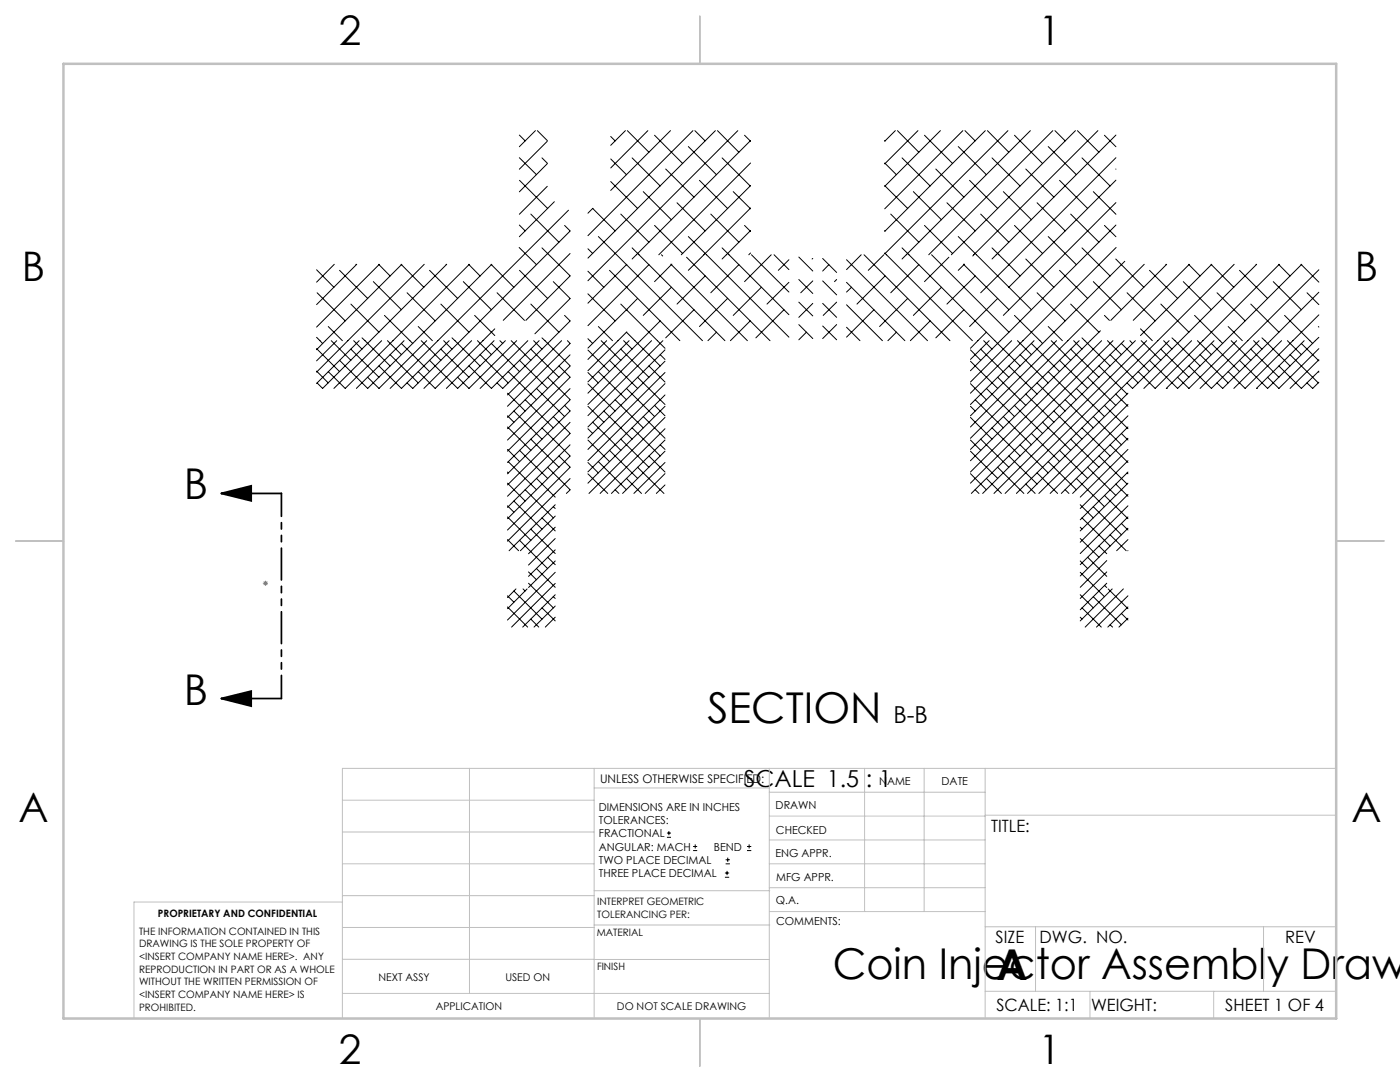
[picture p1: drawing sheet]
<svg xmlns="http://www.w3.org/2000/svg" width="279mm" height="216mm" viewBox="0 0 279 216" stroke-linecap="round" stroke-linejoin="round" font-family="sans-serif">
<g fill="none" stroke="#000" stroke-width=".2">
<path d="M103.6 27l1.2 1.1M103.6 31.5l3.5 3.4M103.7 36l5.6 5.6M106.9 26.1l-3.3 3.2M107.2 26.1l2 1.9M108.2 31.5l1 1.1M109.2 28.2l-5.6 5.6M109.2 32.7l-5.6 5.6M109.2 37.2l-5.6 5.6M121.9 36.2l5.3 5.4M121.9 31.7l3.1 3.2M121.9 27.2l.9 .9"/>
<path d="M124.8 26.1l-2.9 2.9M125.2 26.1l4.3 4.3M126.2 31.5l5.6 5.6M128.4 38.2l5.6 5.7M129.3 26.1l-7.4 7.4M130.6 27l5.6 5.6M132.9 33.7l5.6 5.6M133.8 26.1l-11.9 11.9M137.4 29.2l5.6 5.7M138.3 26.1l-21 20.9M138.7 26.1l2 2M139.6 36l5.6 5.6"/>
<path d="M142.8 26.1l-25.5 25.4M143.2 26.1l4.3 4.3M144.1 31.5l5.6 5.6M146.3 38.2l3.5 3.5M147.2 26.1l-29.9 29.9M148.6 27l1.2 1.2M149.8 28l-23.6 23.7M149.8 32.5l-18.3 18.3M149.8 37l-13.8 13.8M176.6 37l4.6 4.6M176.6 32.5l2.3 2.4M176.6 28v.1"/>
<path d="M178.7 26.1l-2.1 2.1M179.1 26.1l4.3 4.3M180 31.5l5.6 5.6M182.3 38.2l5.6 5.7M183.2 26.1l-6.6 6.6M184.5 27l5.6 5.6M186.8 33.7l5.6 5.6M187.7 26.1l-11.1 11.1M191.2 29.2l5.6 5.7M192.2 26.1l-15.6 15.6M192.6 26.1l2 2M193.5 36l5.6 5.6"/>
<path d="M196.6 26.1l-20 20.1M197.1 26.1l4.2 4.3M198 31.5l5.6 5.6M200.2 38.2l5.6 5.7M201.2 26.1l-24.6 24.6M202.5 27l5.6 5.6M204.7 33.7l5.6 5.6M205.6 26.1l-25.6 25.6M209.2 29.2l5.6 5.7M210.1 26.1l-24.8 24.7M210.5 26.1l2.1 2M211.5 36l5.6 5.6"/>
<path d="M214.6 26.1l-24.7 24.7M215 26.1l4.3 4.3M215.9 31.5l5.6 5.6M218.2 38.2l4.5 4.6M219.1 26.1l-25 25M220.4 27l2.3 2.3M222.7 33.7v.1M222.7 27l-24.7 24.7M222.7 31.5l-27 26.9M222.7 35.9l-21.4 21.5M63.2 53.8l3.4 3.5M63.3 58.4l5.6 5.6"/>
<path d="M66.7 52.7l-3.5 3.6M67.8 53.9l5.6 5.6M71 52.7l.1 .1M71.2 52.7l-8 8.1M74.5 56.2l5.6 5.6M75.6 52.7l2.3 2.4M75.7 52.7l-12.5 12.6M80 52.7l4.6 4.6M80.2 52.7l-17 17.1M81.2 58.4l5.7 5.6M84.7 52.7l-21.5 21.6M85.7 53.9l5.6 5.6"/>
<path d="M89 52.7l.1 .1M89.1 52.7l-24.7 24.8-1.1-1.1M92.5 56.2l5.6 5.6M93.5 52.7l2.3 2.4M93.7 52.7l-24.8 24.8-3.4-3.3M98 52.7l4.6 4.6M98.1 52.7l-24.7 24.8-5.6-5.6M99.2 58.4l5.5 5.5M103.6 49.4l3.5 3.4M103.6 44.9l1.2 1.2M103.7 53.9l5.6 5.6M105.9 42.7l5.6 5.6"/>
<path d="M108.2 49.5l5.6 5.5M110.4 56.2l3.4 3.4-7 7M110.6 40.3l-7 6.9M112.7 45l1.1 1.1M113.5 41.9l-35.6 35.6M113.8 46.1l-31.4 31.4-1.2-1.1M113.8 50.6l-13.4 13.3M113.8 55.1l-8.8 8.8M117.3 58.6l5.5 5.4M117.3 54.1l3.2 3.2M117.3 49.6l1 1M118.3 41.6l4.5 4.5"/>
<path d="M118.3 41.6l-1 .9M119.4 47.2l5.6 5.6M121.6 53.9l14.1 14.1M123.9 42.7l5.6 5.6M125.1 52.7l-7.8 7.8M125.1 52.9l15.1 15.1M126.2 49.5l18.5 18.5M127.2 59.5l-9.9 10M129.5 52.8l-12.2 12.2M130.6 45l5.6 5.6M132 50.8l.3 .3M133.9 52.7l15.3 15.3"/>
<path d="M134 57.3l-5.6 5.6M134.1 52.7l-3.5 3.5M135.1 40.5l5.6 5.6M137 51.3l16.7 16.7M137.4 47.2l20 20.1M140.7 55.1l-5.6 5.6M141.9 42.7l5.6 5.6M144.1 49.5l13.3 13.3M145.2 59.5l-5.6 5.7M147.5 52.8l-5.6 5.6M148.6 45l1.2 1.2M149.8 41.5l-12.4 12.4"/>
<path d="M149.8 46l-5.7 5.7M149.8 50.5l-.4 .3M150 50.8l7.4 7.5M151.9 57.3l-5.6 5.6M153.9 50.8l-5.3 5.4M154.5 50.8l2.9 3M157.4 51.8l-2.1 2.1M157.4 56.3l-4.3 4.4M159.4 55.8l2.8 2.8M159.4 51.3l2.8 2.8M162.2 56.1l-2.4 2.3M162.2 51.6l-.1 .1"/>
<path d="M164.2 51.6l2.8 2.8M164.2 56.1l2.8 2.7M165.4 52.8l-1.2 1.3M167 55.8l-.5 .4M168.9 56.3l11.7 11.7M168.9 51.8l16.2 16.2M169.9 57.3l-1 1M171.9 50.8l-3 3M172.4 50.8l17.2 17.2M176.4 50.8l-3.1 3.1M176.6 50.5l17.5 17.5M176.6 46v.1"/>
<path d="M176.6 55.1l-5.6 5.6M177.8 42.7l5.6 5.6M180 49.5l23.6 23.5M181.2 59.5l-5.7 5.7M183.4 52.8l-5.6 5.6M184.5 45l5.6 5.6M185.9 50.8l15.4 15.5M187.9 57.3l-5.6 5.6M189 40.5l5.6 5.6M189.4 51.3l-4.9 4.9M191.2 47.2l14.6 14.6M192.3 52.7l9 9"/>
<path d="M192.5 52.7l-1.3 1.2M194.6 55.1l-5.6 5.6M195.7 42.7l5.6 5.6M198 49.5l5.6 5.6M199.1 59.5l-5.6 5.7M202.5 45l5.6 5.6M204.7 51.7l5.6 5.6M207 58.4l5.6 5.6M207 40.5l5.6 5.6M209.2 47.2l5.6 5.6M211.5 53.9l5.6 5.6M213.7 42.7l5.6 5.6"/>
<path d="M215.9 49.5l5.6 5.6M218.2 56.2l5.6 5.6M220.4 45l2.3 2.2M222.7 51.7l5.6 5.6M222.7 40.4l-22.5 22.5M222.7 44.9l-29 29.1M222.7 49.4l-29 29.1M224.5 52.1l-30.8 30.9M224.9 58.4l5.6 5.6M228.4 52.7l-34.7 34.8M229.4 53.9l5.6 5.6M232.7 52.7l.1 .1"/>
<path d="M232.8 52.7l-11.1 11.2M236.1 56.2l5.7 5.6M237.2 52.7l2.3 2.4M237.3 52.7l-11.1 11.2M241.7 52.7l4.5 4.6M241.8 52.7l-14.2 14.3M242.9 58.4l5.6 5.6M246.3 52.7l-45.7 45.8M247.4 53.9l5.6 5.6M250.7 52.7l.1 .1M250.8 52.7l-24.8 24.8-1.1-1.1M254.1 56.2l5.6 5.6"/>
<path d="M255.2 52.7l2.3 2.4M255.3 52.7l-24.8 24.8-3.3-3.3M259.6 52.7l3.6 3.6M259.8 52.7l-24.8 24.8-5.6-5.6M260.8 58.4l2.4 2.4M263.2 53.8l-23.7 23.7M263.2 58.3l-19.2 19.2-1.1-1.1M63.2 67.3l1.2 1.2M63.2 74l2.3 2.4M63.2 69.6l4.6 4.6M65.5 65.2l2.8 2.8M66.1 68l3.9 3.9"/>
<path d="M67.2 68l-4 4M70 69.7l5.6 5.6M70 60.7l5.6 5.6M70.6 68l1.6 1.7M71.7 68l-8.5 8.5M72.2 67.4l5.7 5.6M76.2 68l-9.6 9.5M76.7 62.9l5.7 5.6M77.3 68l2.8 2.8M77.9 70.8l5.6 5.6M80.1 68.5l5.6 5.7M80.6 68l-9.5 9.5"/>
<path d="M83.5 65.2l2.8 2.8M84.1 68l3.9 3.9M85.2 68l-9.6 9.5-2.2-2.2M88 69.7l5.6 5.6M88 60.7l5.6 5.6M88.5 68l1.7 1.7M89.6 68l-9.5 9.5-4.5-4.5M90.2 67.4l5.6 5.6M94.1 68l-9.5 9.5M94.7 62.9l4 4.1M95.3 68l2.8 2.8M95.8 70.8l5.6 5.6"/>
<path d="M98.1 68.5l5.6 5.7M98.6 68l-9.5 9.5M98.7 65.6l-11.8 11.9-3.4-3.3M99.8 68l.5 .5M100.9 68l-9.6 9.5-5.6-5.6M101.3 78.5l3.5 3.5M101.4 74.2l5.7 5.6M102 68l3.9 3.9M103.1 68l-9.5 9.5-2.3-2.2M103.7 71.9l5.6 5.6M104.8 79.8l5.6 5.6M105.3 68l-9.5 9.5"/>
<path d="M105.9 60.7l5.6 5.6M105.9 69.7l5.6 5.6M106.5 68l1.7 1.7M107.1 77.5l5.6 5.6M107.6 68l-9.5 9.5-4.5-4.5M108.2 67.4l5.6 5.6M109.3 75.3l4.5 4.4M111.5 73l2.3 2.2M112.1 68l-10.8 10.8M112.7 62.9l1.1 1.1M113.2 68l.6 .5M113.8 68.5l-12.5 12.6"/>
<path d="M113.8 73.1l-12.5 12.4M113.8 64.1l-13.5 13.4-1.1-1.1M113.8 70.8l-12.5 12.5M113.8 75.3l-12.5 12.5M113.8 77.5l-12.5 12.5M113.8 79.8l-12.5 12.5M117.3 67.6l1 .9M117.3 76.6l5.5 5.4M117.3 74.3l2.1 2.1M117.3 69.9l4.3 4.3M119.4 65.2l2.8 2.8M119.4 74.2l5.6 5.6"/>
<path d="M120 68l3.9 3.9M121.1 68l-3.8 3.7M121.6 71.9l5.6 5.6M122.8 79.8l5.6 5.6M123.9 69.7l5.6 5.6M123.9 60.7l8.8 8.8M124.5 68l1.7 1.7M125 77.5l5.6 5.6M125.1 66.2l-7.8 7.8M125.1 66.4l6.7 6.6M125.6 68l-8.3 8.2M127.2 75.3l5.5 5.4"/>
<path d="M129.5 73l3.2 3.2M130 68l-12.7 12.7M131.8 64l-14.5 14.5M131.8 70.8l.9 .9M132.3 68l-15 14.9M132.7 72.1l-15.4 15.3M132.7 76.6l-15.4 15.3M132.7 69.8l-15.4 15.4M132.7 74.3l-15.4 15.4M132.7 78.8l-15.4 15.4M138.5 61.8l-5.6 5.6M143 66.3l-1.7 1.7"/>
<path d="M149.7 64l-3.9 4M156.5 61.8l-5.7 5.6M159.4 64.8l2.8 2.8M159.4 60.3l2.8 2.7M160.9 66.3l-1.5 1.5M162.2 60.5l-2.8 2.8M164.2 60.5l2.8 2.8M164.2 65.1l2.8 2.7M167 64.8l-2.8 2.8M167 60.3l-2.7 2.6M168.9 65.3l2.7 2.7M168.9 60.8l7.2 7.2"/>
<path d="M174.4 61.8l-5.5 5.5M178.9 66.3l-1.7 1.7M185.6 64l-3.9 4M192.4 61.8l-5.6 5.6M193.7 76.6l3.1 3.2M193.7 72.1l5.4 5.4M193.7 69.8l2 2.1M194.6 79.8l5.6 5.6M195.7 69.7l5.6 5.6M196.3 68l1.7 1.7M196.8 66.3l-3.1 3.2M196.8 77.5l5.7 5.6"/>
<path d="M197.4 68l-3.7 3.7M199.1 75.3l5.6 5.6M201.3 73l5.7 5.6M201.9 68l-8.2 8.2M202.5 62.9l5.6 5.6M203.1 68l2.7 2.8M203.6 70.8l5.6 5.6M204.7 78.6l5.6 5.6M205.8 68.5l5.7 5.7M206.4 68l-12.7 12.7M207 76.4l5.6 5.6M209.2 65.2l2.8 2.8"/>
<path d="M209.2 74.2l5.6 5.6M209.8 68l3.9 3.9M210.9 68l-17.2 17.2M211.5 71.9l5.6 5.6M212.6 79.8l5.6 5.6M213.7 60.7l5.6 5.6M213.7 69.7l5.6 5.6M214.3 68l1.6 1.7M214.8 77.5l5.6 5.6M215.4 68l-21.7 21.7M215.9 67.4l5.6 5.6M217.1 75.3l5.6 5.6"/>
<path d="M219.3 73l5.6 5.6M219.6 66l-25.9 25.9M219.9 68l-26.2 26.2M220.4 62.9l1 1M221 68l2.8 2.8M221.5 70.8l5.7 5.6M222.1 68l-28.4 28.4M222.7 78.6l2.4 2.5M223.8 68.5l5.6 5.7M224.3 68l-30.4 30.5M225.1 78.5l-20 20M225.5 68l.5 .5"/>
<path d="M226.6 68l-30.5 30.5M227.6 65.6l2.4 2.4M227.8 68l3.9 3.9M228.8 68l-30.4 30.5M231.7 69.7l5.6 5.6M231.7 60.7l5.6 5.6M232.2 68l1.7 1.7M232.8 77.5h.1M233.3 68l-30.5 30.5M233.9 67.4l5.6 5.6M237.8 68l-9.5 9.5M238.4 62.9l5.6 5.6"/>
<path d="M239 68l2.8 2.8M239.5 70.8l5.6 5.6M241.8 68.5l5.6 5.7M242.3 68l-9.5 9.5M245.1 65.2l2.8 2.8M245.7 68l3.9 3.9M246.8 68l-9.5 9.5-2.3-2.2M249.6 69.7l5.6 5.6M249.6 60.7l5.6 5.6M250.2 68l1.6 1.7M250.8 77.5h.1M251.3 68l-9.5 9.5-4.5-4.5"/>
<path d="M251.8 67.4l5.7 5.6M255.2 73l4.5 4.5 3.5-3.5M255.8 68l-9.6 9.5M256.4 62.9l5.6 5.6M256.9 68l2.8 2.8M257.5 70.8l5.6 5.6M259.7 68.5l3.5 3.5M260.3 68l-9.5 9.5M263.1 65.2l.1 .1M263.1 74.2l.1 .1M263.2 62.8l-14.7 14.7-3.4-3.3M263.2 67.3l-10.2 10.2-5.6-5.6"/>
<path d="M263.2 69.6l-8 7.9-2.2-2.2M263.2 71.8l-5.7 5.7M263.2 76.3l-1.2 1.2-1.2-1.1M101.3 83l1.3 1.2M101.3 96.4l3.5 3.6M101.3 94.2l.1 .2M101.3 89.7l2.4 2.4M101.3 85.2l4.6 4.7M101.4 92.1l5.7 5.6M102.6 100l5.6 5.6M102.6 82l5.6 5.6M103.7 89.9l5.6 5.6"/>
<path d="M104.8 97.7l5.6 5.6M105.9 87.6l5.6 5.6M107.1 95.5l3.7 3.7M108.2 85.4l5.6 5.6-12.5 12.5M109.3 93.2l4.5 4.6-.8 .7M110.4 83.1l3.4 3.4M111.5 91l2.3 2.2M112.7 80.9l1.1 1.1M113.8 82l-12.5 12.5M113.8 86.5l-12.5 12.5M113.8 95.5l-12.5 12.5M113.8 84.3l-12.5 12.5"/>
<path d="M113.8 88.8l-12.5 12.4M113.8 93.2l-12.5 12.6M117.3 92.3l2.1 2.1M117.3 81.1l3.2 3.1M117.3 94.5l4 4M117.3 87.8l4.3 4.3M117.3 85.5l1 1M118.3 84.2l5.6 5.7M119.4 92.1l5.6 5.6M120.5 82l5.7 5.6M121.6 89.9l5.6 5.6M122.8 97.7l.7 .8"/>
<path d="M123.9 87.6l5.6 5.6M125 95.5l3 3M126.2 85.4l5.6 5.6M127.2 93.2l5.3 5.3M128.4 83.1l4.3 4.4M129.5 91l3.2 3.2M130.6 80.9l2.1 2.1M131.8 88.8l.9 .9M132.7 81.1l-15.4 15.3M132.7 85.5l-12.9 13M132.7 94.5l-3.9 4M132.7 83.3l-15.2 15.2"/>
<path d="M132.7 87.8l-10.7 10.7M132.7 90l-8.5 8.5M132.7 92.3l-6.2 6.2M132.7 96.8l-1.7 1.7M193.7 94.5l3.1 3.2M193.7 90l5.4 5.5M193.7 87.8l2 2.1M193.7 83.3l4.3 4.3M193.7 81.1l.9 .9M194.6 97.7l.8 .8M195.7 87.6l5.6 5.6M196.8 95.5l3 3"/>
<path d="M198 85.4l5.6 5.6M199.1 93.2l5.2 5.3M200.2 83.1l5.6 5.7M201.3 91l5.7 5.6M202.5 80.9l5.6 5.6M203.6 88.8l5.6 5.6M204.7 96.6l1.9 1.9M205.8 86.5l5.7 5.6M207 94.4l4.1 4.1M208.1 84.2l5.6 5.7M209.2 92.1l5.6 5.6M210.3 82l5.6 5.6"/>
<path d="M211.5 89.9l5.6 5.6M212.6 97.7l.7 .8M213.7 87.6l5.6 5.6M214.8 95.5l5.6 5.6M215.9 85.4l5.6 5.6M217.1 93.2l5.6 5.6M218.2 83.1l5.6 5.7M219.3 91l5.6 5.6M220.4 98.8l4.7 4.7M220.4 80.9l4.7 4.6M221.5 88.8l3.6 3.5M222.7 96.6l2.4 2.4"/>
<path d="M223.8 86.5l1.3 1.3M224.9 94.4l.2 .1M225.1 83l-15.5 15.5M225.1 87.5l-11 11M225.1 91.9l-9.5 9.6M225.1 96.4l-9.5 9.5M225.1 80.7l-17.8 17.8M225.1 85.2l-13.3 13.3M225.1 89.7l-9.5 9.5M225.1 94.2l-9.5 9.5M225.1 98.7l-9.5 9.5M101.3 118.9l1.3 1.3"/>
<path d="M101.3 107.7l2.2 2.2M101.3 103.2l4.6 4.6M101.3 100.9l1.3 1.3M102.6 117.9l5.6 5.6M103 117.5l-1.7 1.7M103.7 107.8l5.6 5.7M104.4 117.5l.4 .4M105.2 117.5l-3.9 4M105.5 116.4l4.9 4.9M105.5 114.1l1.6 1.6M105.9 105.6l4.9 4.9M107.1 113.5l3.7 3.7"/>
<path d="M108.2 103.3l2.6 2.6M109.3 111.2l1.5 1.5M110.4 119.1l.4 .3M110.4 101.1l.4 .4M110.8 100.7l-9.2 9.2M110.8 103l-6.9 6.9M110.8 105.2l-5.3 5.3M110.8 107.5l-5.3 5.2M110.8 109.7l-5.3 5.3M110.8 111.9l-5.3 5.3M110.8 114.2l-9.5 9.5M110.8 116.4l-8.7 8.7"/>
<path d="M110.8 118.7l-6.5 6.4M215.6 118.7l2.6 2.6M215.6 114.2l4.8 4.9M215.6 111.9l1.5 1.6M215.6 107.5l3.7 3.7M215.6 105.2l.3 .4M215.6 100.7l2.6 2.6M215.9 103.3l5.6 5.6M217.1 111.2l3.8 3.8M218.2 119.1l5.6 5.6M218.2 101.1l5.6 5.6M219.3 108.9l1.6 1.6"/>
<path d="M220.4 116.8l.5 .4M220.9 111.9l-5.3 5.3M220.9 114.1l-5.3 5.3M220.9 116.4l-5.3 5.3M221.2 117.5l3.9 4M221.5 106.7l3.3 3.2M222 117.5l-6.4 6.4M223.8 104.5l1.3 1.3M224.2 117.5l-7.6 7.6M225.1 109.9h.1M225.1 100.9l-9.5 9.6M225.1 103.2l-9.5 9.5"/>
<path d="M225.1 105.4l-9.5 9.5M225.1 107.7l-2.3 2.2M225.1 118.9l-6.3 6.2M101.3 121.1l4 4M105.9 123.5l1.6 1.6M108.2 121.3l2.6 2.6M110.8 120.9l-4.2 4.2M110.8 123.2l-2 1.9M215.6 123.2l.3 .3M215.9 121.3l3.9 3.8M221.5 124.7l.5 .4M223.8 122.4l1.3 1.3"/>
<path d="M225.1 121.1l-4 4M225.1 123.4l-1.8 1.7M133.1 167.1h.8M133.1 166.2h.8M133.5 165.8v.9M138.3 169.7h.8M138.3 168.9h.8M138.7 168.5v.8M144.7 175h.8M144.7 174.2h.8M144.8 172.4h.9M144.8 171.6h.9"/>
<path d="M145.1 173.8v.8M145.2 171.1v.9M149.1 169.7h.8M149.1 168.9h.8M149.5 168.5v.8"/>
</g>
<path d="M44.1 98.5l6-1.6v3zM44.1 98.5h12.1M44.1 139.4l6-1.5v3zM44.1 139.4h12.1" fill="none" stroke="#000" stroke-width=".35"/>
<path d="M52.5 116.4h1M52.6 116l.7 .7M53 115.9v1M53.3 116l-.7 .7" fill="none" stroke="#808080" stroke-width=".2"/>
<path d="M56.2 98.4v41" fill="none" stroke="#000" stroke-width=".35" stroke-dasharray="6.3 1.3 1.3 1.3 1.3 1.3" stroke-dashoffset="1.8"/>
<g fill="none" stroke="#c0c0c0" stroke-width=".2">
<path d="M68.3 159.7h50.3M93.7 153.3v44.9M118.6 153.3v49.9M118.6 157.2h34.9M153.5 153.3v49.9M153.5 158.1h43.1M172.5 153.3v28.6M184.4 153.3v28.6M196.6 153.3v49.9M266.7 153.3h-198.4v49.9M68.3 178.7h50.3M68.3 172.4h50.3"/>
<path d="M68.3 166h50.3M68.3 180h-41.6v23.2M118.6 177.7h35M153.5 167.6h43.1M153.5 162.8h43.1M153.5 172.4h43.1M153.5 177.1h43.1M196.6 162.7h70.1M68.3 198.2h85.2M68.3 191.4l85.2 .1M68.3 185.1h50.3M118.6 184.6h35"/>
<path d="M153.6 181.9h43M196.6 197.8h70.1M196.6 184.9h70.1M206.7 184.9v12.9M217.5 197.8v5.4M242.2 197.8v5.4M252.2 184.9v12.9"/>
</g>
<path d="M139.7 3.2v9.5M3.1 107.9h9.6M266.7 107.9h9.5M139.7 203.2v9.6" fill="none" stroke="#c0c0c0" stroke-width=".25"/>
<path d="M12.7 12.7h254v190.5h-254z" fill="none" stroke="#c0c0c0" stroke-width=".5"/>
<path d="M44.1 98.5l6-1.6v3zM44.1 139.4l6-1.5v3z" fill="#000"/>
<g font-size="8.5">
<text x="36.7" y="99.6">B</text>
<text x="36.7" y="140.6">B</text>
<text x="141.2" y="144.3">SECTION</text>
<text x="166.2" y="195.4">Coin Injector Assembly Draw</text>
<text x="198.9" y="195.5">A</text>
</g>
<g font-size="8.1">
<text x="67.6" y="8.9">2</text>
<text x="207.3" y="8.9">1</text>
<text x="4.4" y="56.2">B</text>
<text x="270.4" y="56.2">B</text>
<text x="3.7" y="164.1">A</text>
<text x="269.7" y="164.1">A</text>
<text x="67.6" y="212.4">2</text>
<text x="207.3" y="212.4">1</text>
</g>
<g font-size="4.7">
<text x="178.3" y="144.3">B-B</text>
<text x="148.4" y="157">SCALE 1.5 : 1</text>
</g>
<g font-size="3.4">
<text x="197.8" y="166">TITLE:</text>
<text x="198.7" y="188.1">SIZE</text>
<text x="207.5" y="188.1">DWG. NO.</text>
<text x="256.5" y="188.2">REV</text>
<text x="198.8" y="201.7">SCALE: 1:1</text>
<text x="217.7" y="201.8">WEIGHT:</text>
<text x="244.5" y="201.7">SHEET 1 OF 4</text>
</g>
<text font-size="2.4" x="119.8" y="156.2">UNLESS OTHERWISE SPECIFIED:</text>
<g font-size="2.2">
<text x="119.5" y="161.8">DIMENSIONS ARE IN INCHES</text>
<text x="154.8" y="161.4">DRAWN</text>
<text x="175.4" y="156.6">NAME</text>
<text x="187.9" y="156.7">DATE</text>
<text x="119.5" y="164.4">TOLERANCES:</text>
<text x="119.5" y="167.1">FRACTIONAL</text>
<text x="154.9" y="166.3">CHECKED</text>
<text x="119.5" y="169.7">ANGULAR: MACH</text>
<text x="119.5" y="172.4">TWO PLACE DECIMAL</text>
<text x="142.5" y="169.7">BEND</text>
<text x="154.8" y="171">ENG APPR.</text>
<text x="119.5" y="175">THREE PLACE DECIMAL</text>
<text x="154.9" y="175.7">MFG APPR.</text>
<text x="154.9" y="180.4">Q.A.</text>
<text x="154.9" y="184.6">COMMENTS:</text>
</g>
<g font-size="2.1">
<text x="75.5" y="195.7">NEXT ASSY</text>
<text x="100.9" y="195.7">USED ON</text>
<text x="86.9" y="201.5">APPLICATION</text>
<text x="123.1" y="201.6">DO NOT SCALE DRAWING</text>
</g>
<g font-size="2">
<text x="31.5" y="182.9">PROPRIETARY AND CONFIDENTIAL</text>
<text x="119.2" y="180.6">INTERPRET GEOMETRIC</text>
<text x="119.2" y="183.1">TOLERANCING PER:</text>
<text x="27.8" y="186.5">THE INFORMATION CONTAINED IN THIS</text>
<text x="27.8" y="189">DRAWING IS THE SOLE PROPERTY OF</text>
<text x="27.8" y="191.6">&lt;INSERT COMPANY NAME HERE&gt;. ANY</text>
<text x="119.1" y="186.7">MATERIAL</text>
<text x="27.8" y="194.1">REPRODUCTION IN PART OR AS A WHOLE</text>
<text x="27.8" y="196.6">WITHOUT THE WRITTEN PERMISSION OF</text>
<text x="119.1" y="193.5">FINISH</text>
<text x="27.8" y="199.1">&lt;INSERT COMPANY NAME HERE&gt; IS</text>
<text x="27.8" y="201.7">PROHIBITED.</text>
</g>
</svg>
